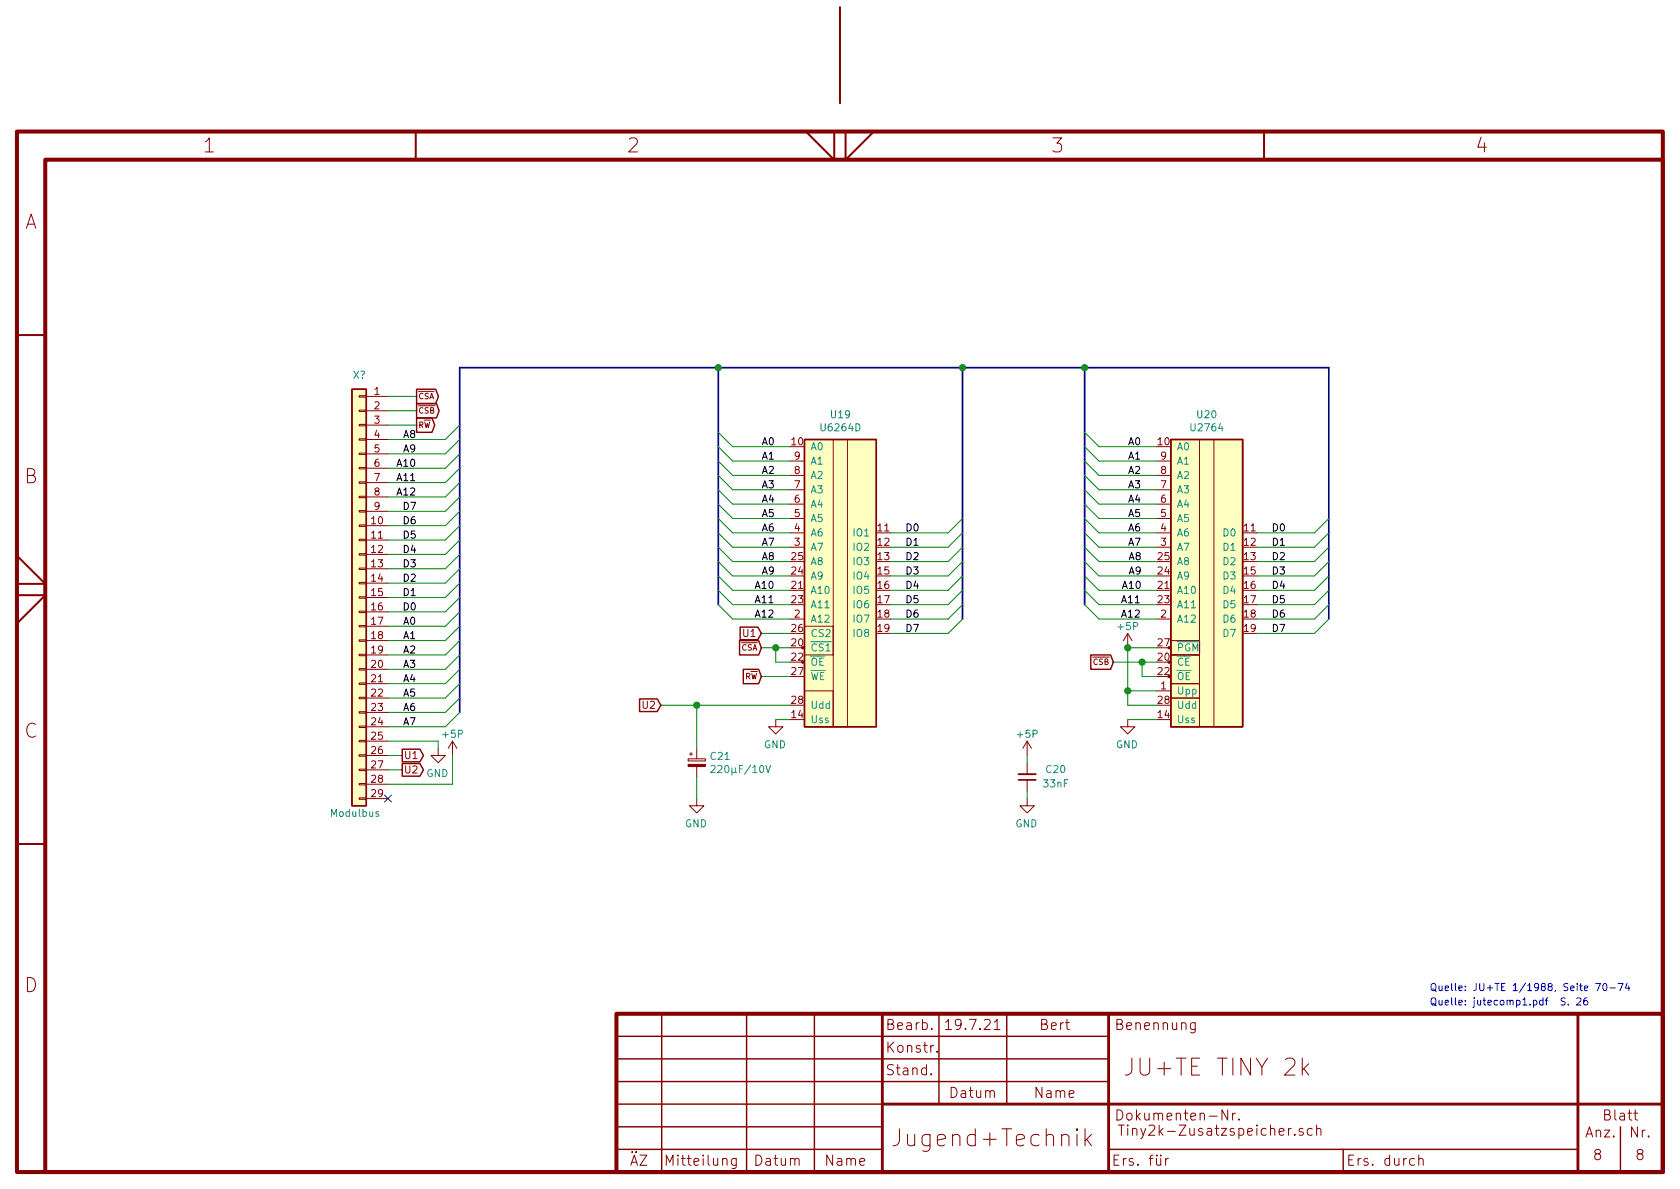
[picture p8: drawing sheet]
<svg xmlns="http://www.w3.org/2000/svg" width="297mm" height="210mm" viewBox="0 0 297 210" stroke-linecap="round" stroke-linejoin="round" font-family="sans-serif">
<path d="M3 23.3h291v184h-291zM8 28.2h286v179.1h-286zM109 179.3h185v28h-185z" fill="none" stroke="#840000" stroke-width=".71"/>
<path d="M148.5 1.3v17M73.5 23.3v4.9M142.5 23.3l5 5v-5M149.5 23.3v5l5-5M223.5 23.3v5M3 59.3h5M3 98.3l5 4.9h-5M3 105.3h5l-5 5M3 149.2h5" fill="none" stroke="#840000" stroke-width=".36"/>
<g fill="none" stroke="#840000" stroke-width=".18">
<path d="M63.5 77.6h1.3v.2h-1.3zM63.5 75.1h1.3v.2h-1.3zM63.5 72.5h1.3v.3h-1.3zM63.5 70h1.3v.2h-1.3zM64.8 70.1h3.8M64.8 72.6h3.8M64.8 75.2h3.8M64.8 77.7h3.8M147.3 77.7h2.6v50.8h-2.6zM207 77.7h5.1v38.1h-5.1zM214.6 77.7h5.1v50.8h-5.1zM63.5 80.1h1.3v.3h-1.3z"/>
<path d="M63.5 97.9h1.3v.3h-1.3zM63.5 95.4h1.3v.2h-1.3zM63.5 92.8h1.3v.3h-1.3zM63.5 90.3h1.3v.2h-1.3zM63.5 87.8h1.3v.2h-1.3zM63.5 85.2h1.3v.3h-1.3zM63.5 82.7h1.3v.2h-1.3zM64.8 93h3.8M64.8 95.5h3.8M64.8 98h3.8M64.8 80.3h3.8M64.8 82.8h3.8"/>
<path d="M64.8 85.3h3.8M64.8 87.9h3.8M64.8 90.4h3.8M139.7 96.8h2.5M139.7 94.2h2.5M139.7 91.7h2.5M139.7 89.1h2.5M139.7 86.6h2.5M139.7 84.1h2.5M139.7 81.5h2.5M204.5 96.8h2.5M204.5 94.2h2.5"/>
<path d="M204.5 91.7h2.5M204.5 89.1h2.5M204.5 86.6h2.5M204.5 84.1h2.5M204.5 81.5h2.5M63.5 110.6h1.3v.3h-1.3zM63.5 113.2h1.3v.2h-1.3zM63.5 115.7h1.3v.2h-1.3zM63.5 118.2h1.3v.3h-1.3zM63.5 108.1h1.3v.2h-1.3zM63.5 103h1.3v.2h-1.3zM63.5 100.5h1.3v.2h-1.3z"/>
<path d="M63.5 105.5h1.3v.3h-1.3zM64.8 100.6h3.8M64.8 103.1h3.8M64.8 105.7h3.8M64.8 108.2h3.8M64.8 110.7h3.8M64.8 113.3h3.8M64.8 115.8h3.8M64.8 118.4h3.8M139.7 109.5h2.5M142.2 110.7h5.1v5.1h-5.1zM199.4 112l.8 1.3"/>
<path d="M199.4 112v2.5M199.4 112l-.8 1.3M204.5 109.5h2.5M207 113.3h5.1v2.5h-5.1zM207 115.8h5.1v5.1h-5.1zM63.5 133.5h1.3v.2h-1.3zM63.5 136h1.3v.3h-1.3zM63.5 138.6h1.3v.2h-1.3zM63.5 120.8h1.3v.2h-1.3zM63.5 123.3h1.3v.3h-1.3zM63.5 125.9h1.3v.2h-1.3zM63.5 128.4h1.3v.2h-1.3z"/>
<path d="M63.5 130.9h1.3v.3h-1.3zM64.8 120.9h3.8M64.8 123.4h3.8M64.8 126h3.8M64.8 128.5h3.8M64.8 131.1h3.8M64.8 133.6h3.8M64.8 136.1h3.8M64.8 138.7h3.8M77.5 132.3v1.3h-1.3l1.3 1.3 1.2-1.3h-1.2M80 131.1l.8 1.2M80 131.1v2.5"/>
<path d="M80 131.1l-.8 1.2M121.7 134.2h3v.4h-3zM121.9 133.3h.5M122.2 133.1v.5M123.2 132.3v1.9M123.2 135.6v1.8M137.2 127.2v1.3h-1.3l1.3 1.3 1.2-1.3h-1.2M142.2 122.2h5.1v6.3h-5.1zM181.6 131.1l.8 1.2M181.6 131.1v2.5M181.6 134.9v2M181.6 137.9v2"/>
<path d="M181.6 131.1l-.8 1.2M199.4 127.2v1.3h-1.3l1.3 1.3 1.3-1.3h-1.3M204.5 122.2h2.5M207 120.9h5.1v2.5h-5.1zM207 123.4h5.1v5.1h-5.1zM63.5 141.1h1.3v.2h-1.3zM64.8 141.2h3.8M123.2 141.2v1.3h-1.3l1.3 1.3 1.3-1.3h-1.3M181.6 141.2v1.3h-1.3l1.3 1.3 1.3-1.3h-1.3M164.6 189.9l.1 .1-.1 .1v-.2v.2M164.7 181.9v.2l-.1-.1 .1-.1v.2M165.7 185.9v.2"/>
<path d="M167.2 180.8l.5-.5v1.8M167.2 182.1h1M175.8 182.1h1M191.8 199.6v3M211.3 180.8v1.5a.5 .5 0 0 1-.8 .3M211.3 180.9l-.5-.1-.3 .4v.7l.3 .2 .5-.1M217.1 196.3v1.8l-1-1.8v1.8M217.9 196.8v1.3M218.4 196.8l-.3 .1-.2 .3M219 197.9v.2M228.3 199.5l-.3 .1-.2 .3M230.3 187.1v3"/>
<path d="M230.4 199.6l-.5-.1-.2 .3 .1 .3 .6 .1v.5l-.2 .1-.5-.1M230.5 189l.9 1.1M231.4 188.1l-1.1 1.1M232 199.6l-.5-.1-.4 .4v.5l.2 .3 .2 .1 .5-.1M232.8 199.7a.44 .44 0 0 1 .8 .1v1M232.8 199v1.8M130.2 204.8v1.5a.49 .49 0 0 1-.8 .3M130.2 204.9l-.2-.1a.56 .56 0 0 0-.7 .4v.5a.56 .56 0 0 0 .7 .4l.2-.1M192.1 201.5l.9 1.1M193 200.6l-1.2 1.1M206.1 204.8v1.3M206.6 204.8l-.3 .1-.2 .3"/>
<path d="M228.9 200.6v.2l-.1-.1 .1-.1v.2M250.9 205l.2-.2 .4 .1 .1 1.2M250.9 204.3v1.8"/>
</g>
<g fill="none" stroke="#840000" stroke-width=".25">
<path d="M62.2 68.8h2.6v73.7h-2.6zM73.7 73.9h2.7l.5 1.3-.5 1.2h-2.7zM73.7 71.4h3.5l.4 1.2-.4 1.3h-3.5zM73.7 68.8h3.3l.5 1.3-.5 1.3h-3.3zM142.2 77.7h12.7v50.8h-12.7zM207 77.7h12.7v50.8h-12.7zM130.8 113.3h3.3l.5 1.2-.5 1.3h-3.3zM130.9 110.9h3.1l.6 1.1-.6 1.1h-3.1zM131.4 118.4h2.7l.5 1.2-.5 1.3h-2.7zM192.9 115.8h3.5l.4 1.3-.4 1.3h-3.5zM71.1 132.5h3.1l.7 1.1-.7 1.1h-3.1zM71.1 135h3.1l.7 1.1-.7 1.2h-3.1z"/>
<path d="M113.1 123.6h3.1l.6 1.1-.6 1.1h-3.1zM117 179.3v28M132 179.3v28M144 179.3v28M166 179.3v15.9M178 179.3v15.9M109 183.3h87M109 187.2h87M109 191.3h87M109 199.3h47M109 195.2h47M286.5 199.3v8"/>
<path d="M109 203.2h47M196 203.2h83M237.5 203.2v4.1"/>
</g>
<path d="M156 179.3v28M196 179.3v28M279 179.3v28M156 195.2h138" fill="none" stroke="#840000" stroke-width=".51"/>
<g fill="#ffffc2" stroke="#ffffc2" stroke-width=".18">
<path d="M207 77.7h12.7v50.8h-12.7z"/>
<path d="M62.2 68.8h2.6v73.7h-2.6z"/>
<path d="M142.2 77.7h12.7v50.8h-12.7z"/>
</g>
<path d="M145.8 113.5h1.2M125.7 135.5l.5-.1 .2 .3v.2l-.7 .7h.7M135.4 135.4l.4 1.2 .4-1.2M66.9 143.6l-.3-.1-.2 .2 .1 .2 .4 .1v.3h-.5" fill="none" stroke="#008484" stroke-width=".18"/>
<path d="M121.7 135.2h3v.4h-3z" fill="#840000" stroke="#840000" stroke-width=".18"/>
<path d="M180.1 136.9h3" fill="none" stroke="#840000" stroke-width=".33"/>
<path d="M180.1 137.9h3" fill="none" stroke="#840000" stroke-width=".3"/>
<path d="M127 65v41.9M170.2 65v44.5M191.8 65v41.9M234.9 109.5v-44.5h-153.6v61" fill="none" stroke="#000084" stroke-width=".3"/>
<g fill="none" stroke="#008400" stroke-width=".18">
<path d="M68.6 70.1h5.1M68.6 75.2h5.1M68.6 72.6h5.1M81.3 75.2l-2.6 2.5h-10.1M81.3 77.7l-2.6 2.6h-10.1M127 76.4l2.5 2.6h10.2M127 79l2.5 2.5h10.2M191.8 76.4l2.5 2.6h10.2M191.8 79l2.5 2.5h10.2M81.3 87.9l-2.6 2.5h-10.1M81.3 80.3l-2.6 2.5h-10.1M81.3 93l-2.6 2.5h-10.1"/>
<path d="M81.3 90.4l-2.6 2.6h-10.1M81.3 82.8l-2.6 2.5h-10.1M81.3 85.3l-2.6 2.6h-10.1M81.3 95.5l-2.6 2.5h-10.1M81.3 98l-2.6 2.6h-10.1M127 91.7l2.5 2.5h10.2M127 94.2l2.5 2.6h10.2M127 96.8l2.5 2.5h10.2M127 99.3l2.5 2.5h10.2M127 89.1l2.5 2.6h10.2M127 86.6l2.5 2.5h10.2M127 84.1l2.5 2.5h10.2"/>
<path d="M127 81.5l2.5 2.6h10.2M170.2 91.7l-2.6 2.5h-10.1M170.2 94.2l-2.6 2.6h-10.1M170.2 96.8l-2.6 2.5h-10.1M170.2 99.3l-2.6 2.5h-10.1M191.8 91.7l2.5 2.5h10.2M191.8 94.2l2.5 2.6h10.2M191.8 96.8l2.5 2.5h10.2M191.8 99.3l2.5 2.5h10.2M191.8 89.1l2.5 2.6h10.2M191.8 86.6l2.5 2.5h10.2M191.8 84.1l2.5 2.5h10.2"/>
<path d="M191.8 81.5l2.5 2.6h10.2M234.9 91.7l-2.5 2.5h-10.2M234.9 94.2l-2.5 2.6h-10.2M234.9 96.8l-2.5 2.5h-10.2M234.9 99.3l-2.5 2.5h-10.2M81.3 100.6l-2.6 2.5h-10.1M81.3 103.1l-2.6 2.6h-10.1M81.3 108.2l-2.6 2.5h-10.1M81.3 113.3l-2.6 2.5h-10.1M81.3 110.7l-2.6 2.6h-10.1M81.3 105.7l-2.6 2.5h-10.1M81.3 118.4l-2.6 2.5h-10.1"/>
<path d="M81.3 115.8l-2.6 2.6h-10.1M127 101.8l2.5 2.6h10.2M127 106.9l2.5 2.6h10.2M127 104.4l2.5 2.5h10.2M134.6 114.5h5.1M134.6 112h5.1M134.6 119.6h5.1M137.2 114.5v2.6h2.5M170.2 101.8l-2.6 2.6h-10.1M170.2 106.9l-2.6 2.6h-10.1M170.2 104.4l-2.6 2.5h-10.1M170.2 109.5l-2.6 2.5h-10.1"/>
<path d="M191.8 101.8l2.5 2.6h10.2M191.8 106.9l2.5 2.6h10.2M191.8 104.4l2.5 2.5h10.2M196.8 117.1h7.7M201.9 117.1v2.5h2.6M204.5 114.5h-5.1v10.2h5.1M234.9 101.8l-2.5 2.6h-10.2M234.9 106.9l-2.5 2.6h-10.2M234.9 104.4l-2.5 2.5h-10.2M234.9 109.5l-2.5 2.5h-10.2M68.6 131.1h8.9v1.2M68.6 133.6h2.5"/>
<path d="M68.6 136.1h2.5M80 133.6v5.1h-11.4M81.3 126l-2.6 2.5h-10.1M81.3 123.4l-2.6 2.6h-10.1M81.3 120.9l-2.6 2.5h-10.1M116.8 124.7h22.9M123.2 124.7v7.6M123.2 137.4v3.8M137.2 127.2h2.5M181.6 133.6v1.3M181.6 139.9v1.3M199.4 127.2h5.1"/>
<path d="M199.4 122.2h5.1"/>
</g>
<path d="M276.7 176.5l-.4-.1-.2 .2v.3l.5 .3 .1 .3-.2 .2h-.5M277.3 177.6v.1M278.8 176.6l.5-.2 .2 .2v.2v.2l-.8 .7h.8M280.6 176.4l-.4 .1a.87 .87 0 0 0 0 1.2h.4l.1-.5-.2-.3h-.3l-.2 .3M282.1 173.9h.9l-.6 1.3M283.5 174l.2-.1a.67 .67 0 0 1 .4 .6 .67 .67 0 0 1-.4 .7l-.3-.5zM284.7 174.7h.9M286.1 173.9h.9l-.6 1.3M287.7 173.9l-.3 .8h.8M288 174.3v.9" fill="none" stroke="#0000c2" stroke-width=".18"/>
<g fill="#008400" stroke="#008400" stroke-width=".25">
<circle cx="127" cy="65" r=".51"/>
<circle cx="191.8" cy="65" r=".51"/>
<circle cx="123.2" cy="124.7" r=".51"/>
<circle cx="170.2" cy="65" r=".51"/>
<circle cx="201.9" cy="117.1" r=".51"/>
<circle cx="199.4" cy="122.2" r=".51"/>
<circle cx="199.4" cy="114.5" r=".51"/>
<circle cx="137.2" cy="114.5" r=".51"/>
</g>
<path d="M68 140.6l1.2 1.2M69.2 140.6l-1.2 1.2" fill="none" stroke="#000084" stroke-width=".18"/>
<g font-size="4.2" fill="#840000">
<text x="198.5" y="190.3">JU+TE TINY 2k</text>
<text x="159" y="202.8">Jugend+Technik</text>
</g>
<g font-size="3.5" fill="#840000">
<text x="36" y="27">1</text>
<text x="111" y="27">2</text>
<text x="186" y="27">3</text>
<text x="261" y="27">4</text>
<text x="4.3" y="40.5">A</text>
<text x="4.3" y="85.5">B</text>
<text x="4.3" y="130.5">C</text>
<text x="4.3" y="175.5">D</text>
</g>
<g font-size="2.5" fill="#840000">
<text x="156.5" y="182.1">Bearb.</text>
<text x="167.8" y="182.1">19.7.21</text>
<text x="184" y="182.1">Bert</text>
<text x="197" y="182.1">Benennung</text>
<text x="156.5" y="190.1">Stand.</text>
<text x="156.5" y="186.2">Konstr.</text>
<text x="168.1" y="194.2">Datum</text>
<text x="183.1" y="194.2">Name</text>
<text x="197" y="198.1">Dokumenten-Nr.</text>
<text x="197.5" y="200.8">Tiny2k-Zusatzspeicher.sch</text>
<text x="280.4" y="201.1">Anz.</text>
<text x="283.7" y="198.1">Blatt</text>
<text x="288.3" y="201.1">Nr.</text>
<text x="111.3" y="206.1">ÄZ</text>
<text x="118.1" y="206.1">Mitteilung</text>
<text x="133.6" y="206.1">Datum</text>
<text x="146.1" y="206.1">Name</text>
<text x="196.5" y="206.1">Ers. für</text>
<text x="238" y="206.1">Ers. durch</text>
<text x="281.8" y="205.2">8</text>
<text x="289.3" y="205.2">8</text>
</g>
<g font-size="1.8" fill="#008484">
<text x="62.4" y="67">X?</text>
<text x="145.4" y="76.3">U6264D</text>
<text x="147" y="74">U19</text>
<text x="210.8" y="76.3">U2764</text>
<text x="211.7" y="74">U20</text>
<text x="143.3" y="79.6">A0</text>
<text x="143.3" y="82.2">A1</text>
<text x="208" y="79.6">A0</text>
<text x="208" y="82.2">A1</text>
<text x="143.3" y="89.8">A4</text>
<text x="143.3" y="87.2">A3</text>
<text x="143.3" y="84.7">A2</text>
<text x="208" y="89.8">A4</text>
<text x="208" y="87.2">A3</text>
<text x="208" y="84.7">A2</text>
<text x="143.3" y="94.9">A6</text>
<text x="143.3" y="92.3">A5</text>
<text x="151.1" y="94.9">IO1</text>
<text x="208" y="94.9">A6</text>
<text x="208" y="92.3">A5</text>
<text x="216.4" y="94.9">D0</text>
<text x="143.3" y="99.9">A8</text>
<text x="143.3" y="97.4">A7</text>
<text x="151.1" y="97.4">IO2</text>
<text x="151.1" y="99.9">IO3</text>
<text x="208" y="99.9">A8</text>
<text x="208" y="97.4">A7</text>
<text x="216.4" y="97.4">D1</text>
<text x="216.4" y="99.9">D2</text>
<text x="143.3" y="105">A10</text>
<text x="143.3" y="107.6">A11</text>
<text x="143.3" y="102.5">A9</text>
<text x="151.1" y="102.5">IO4</text>
<text x="151.1" y="105">IO5</text>
<text x="151.1" y="107.6">IO6</text>
<text x="208" y="105">A10</text>
<text x="208" y="107.6">A11</text>
<text x="208" y="102.5">A9</text>
<text x="216.4" y="102.5">D3</text>
<text x="216.4" y="105">D4</text>
<text x="216.4" y="107.6">D5</text>
<text x="143.3" y="110.1">A12</text>
<text x="143.3" y="112.6">CS2</text>
<text x="151.1" y="110.1">IO7</text>
<text x="151.1" y="112.6">IO8</text>
<text x="197.8" y="111.4">+5P</text>
<text x="208" y="110.1">A12</text>
<text x="216.4" y="110.1">D6</text>
<text x="216.4" y="112.6">D7</text>
<text x="143.3" y="115.2">CS1</text>
<text x="143.3" y="117.7">OE</text>
<text x="208" y="117.7">CE</text>
<text x="208" y="115.2">PGM</text>
<text x="143.3" y="120.3">WE</text>
<text x="143.3" y="125.3">Udd</text>
<text x="208" y="122.8">Upp</text>
<text x="208" y="120.3">OE</text>
<text x="208" y="125.3">Udd</text>
<text x="78.4" y="130.5">+5P</text>
<text x="143.3" y="127.9">Uss</text>
<text x="180" y="130.5">+5P</text>
<text x="208" y="127.9">Uss</text>
<text x="75.4" y="137.4">GND</text>
<text x="125.7" y="134.4">C21</text>
<text x="126.6" y="136.7">220µF/10V</text>
<text x="135.1" y="132.3">GND</text>
<text x="185" y="136.7">C20</text>
<text x="197.3" y="132.3">GND</text>
<text x="184.6" y="139.2">33nF</text>
<text x="58.6" y="144.4">Modulbus</text>
<text x="121.1" y="146.3">GND</text>
<text x="179.5" y="146.3">GND</text>
</g>
<g font-size="1.8" fill="#840000">
<text x="66.2" y="69.8">1</text>
<text x="66.2" y="72.4">2</text>
<text x="66.2" y="74.9">3</text>
<text x="66.2" y="77.5">4</text>
<text x="66.2" y="80">5</text>
<text x="66.2" y="82.5">6</text>
<text x="140" y="78.7">10</text>
<text x="140.5" y="83.8">8</text>
<text x="140.5" y="81.3">9</text>
<text x="204.8" y="78.7">10</text>
<text x="205.3" y="83.8">8</text>
<text x="205.3" y="81.3">9</text>
<text x="66.2" y="85.1">7</text>
<text x="66.2" y="87.6">8</text>
<text x="140.5" y="88.9">6</text>
<text x="140.5" y="86.4">7</text>
<text x="205.3" y="88.9">6</text>
<text x="205.3" y="86.4">7</text>
<text x="65.7" y="92.7">10</text>
<text x="65.7" y="95.2">11</text>
<text x="66.2" y="90.2">9</text>
<text x="140.5" y="94">4</text>
<text x="140.5" y="91.4">5</text>
<text x="155.2" y="94">11</text>
<text x="205.3" y="94">4</text>
<text x="205.3" y="91.4">5</text>
<text x="220" y="94">11</text>
<text x="65.7" y="97.8">12</text>
<text x="65.7" y="100.3">13</text>
<text x="140" y="101.6">24</text>
<text x="140" y="99.1">25</text>
<text x="140.5" y="96.5">3</text>
<text x="155.2" y="96.5">12</text>
<text x="155.2" y="99.1">13</text>
<text x="155.2" y="101.6">15</text>
<text x="204.8" y="101.6">24</text>
<text x="204.8" y="99.1">25</text>
<text x="205.3" y="96.5">3</text>
<text x="220" y="96.5">12</text>
<text x="220" y="99.1">13</text>
<text x="220" y="101.6">15</text>
<text x="65.7" y="102.9">14</text>
<text x="65.7" y="105.4">15</text>
<text x="65.7" y="107.9">16</text>
<text x="140" y="104.1">21</text>
<text x="140" y="106.7">23</text>
<text x="155.2" y="104.1">16</text>
<text x="155.2" y="106.7">17</text>
<text x="204.8" y="104.1">21</text>
<text x="204.8" y="106.7">23</text>
<text x="220" y="104.1">16</text>
<text x="220" y="106.7">17</text>
<text x="65.7" y="110.5">17</text>
<text x="65.7" y="113">18</text>
<text x="131.6" y="112.6">U1</text>
<text x="140" y="111.8">26</text>
<text x="140.5" y="109.2">2</text>
<text x="155.2" y="109.2">18</text>
<text x="155.2" y="111.8">19</text>
<text x="205.3" y="109.2">2</text>
<text x="220" y="109.2">18</text>
<text x="220" y="111.8">19</text>
<text x="65.7" y="115.6">19</text>
<text x="65.7" y="118.1">20</text>
<text x="140" y="114.3">20</text>
<text x="140" y="116.8">22</text>
<text x="140" y="119.4">27</text>
<text x="204.8" y="116.8">20</text>
<text x="204.8" y="119.4">22</text>
<text x="204.8" y="114.3">27</text>
<text x="65.7" y="120.6">21</text>
<text x="65.7" y="123.2">22</text>
<text x="65.7" y="125.7">23</text>
<text x="113.8" y="125.3">U2</text>
<text x="140" y="124.5">28</text>
<text x="204.8" y="124.5">28</text>
<text x="205.3" y="121.9">1</text>
<text x="65.7" y="128.3">24</text>
<text x="65.7" y="130.8">25</text>
<text x="140" y="127">14</text>
<text x="204.8" y="127">14</text>
<text x="65.7" y="133.3">26</text>
<text x="65.7" y="135.9">27</text>
<text x="71.4" y="134.2">U1</text>
<text x="71.4" y="136.8">U2</text>
<text x="65.7" y="138.4">28</text>
<text x="65.7" y="141">29</text>
</g>
<g font-size="1.8">
<text x="71.4" y="77.5">A8</text>
<text x="70.4" y="82.5">A10</text>
<text x="71.4" y="80">A9</text>
<text x="134.6" y="83.8">A2</text>
<text x="134.6" y="81.3">A1</text>
<text x="134.6" y="78.7">A0</text>
<text x="199.4" y="81.3">A1</text>
<text x="199.4" y="78.7">A0</text>
<text x="199.4" y="83.8">A2</text>
<text x="70.4" y="87.6">A12</text>
<text x="70.4" y="85.1">A11</text>
<text x="134.6" y="86.4">A3</text>
<text x="134.6" y="88.9">A4</text>
<text x="199.4" y="86.4">A3</text>
<text x="199.4" y="88.9">A4</text>
<text x="71.1" y="95.2">D5</text>
<text x="71.1" y="92.7">D6</text>
<text x="71.1" y="90.2">D7</text>
<text x="134.6" y="91.4">A5</text>
<text x="134.6" y="94">A6</text>
<text x="160" y="94">D0</text>
<text x="199.4" y="91.4">A5</text>
<text x="199.4" y="94">A6</text>
<text x="224.8" y="94">D0</text>
<text x="71.1" y="97.8">D4</text>
<text x="71.1" y="100.3">D3</text>
<text x="134.6" y="96.5">A7</text>
<text x="134.6" y="99.1">A8</text>
<text x="134.6" y="101.6">A9</text>
<text x="160" y="101.6">D3</text>
<text x="160" y="96.5">D1</text>
<text x="160" y="99.1">D2</text>
<text x="199.4" y="96.5">A7</text>
<text x="199.7" y="101.6">A9</text>
<text x="199.7" y="99.1">A8</text>
<text x="224.8" y="101.6">D3</text>
<text x="224.8" y="99.1">D2</text>
<text x="224.8" y="96.5">D1</text>
<text x="71.1" y="107.9">D0</text>
<text x="71.1" y="105.4">D1</text>
<text x="71.1" y="102.9">D2</text>
<text x="133.3" y="106.7">A11</text>
<text x="133.3" y="104.1">A10</text>
<text x="160" y="104.1">D4</text>
<text x="160" y="106.7">D5</text>
<text x="198.1" y="106.7">A11</text>
<text x="198.7" y="104.1">A10</text>
<text x="224.8" y="104.1">D4</text>
<text x="224.8" y="106.7">D5</text>
<text x="71.4" y="110.5">A0</text>
<text x="71.4" y="113">A1</text>
<text x="133.3" y="109.2">A12</text>
<text x="160" y="109.2">D6</text>
<text x="160" y="111.8">D7</text>
<text x="198.1" y="109.2">A12</text>
<text x="224.8" y="111.8">D7</text>
<text x="224.8" y="109.2">D6</text>
<text x="71.4" y="115.6">A2</text>
<text x="71.4" y="118.1">A3</text>
<text x="71.4" y="125.7">A6</text>
<text x="71.4" y="123.2">A5</text>
<text x="71.4" y="120.6">A4</text>
<text x="71.4" y="128.3">A7</text>
</g>
<g font-size="1.8" fill="#0000c2">
<text x="252.7" y="175.3">Quelle: JU+TE 1/1988, Seite 70-74</text>
<text x="252.7" y="177.8">Quelle: jutecomp1.pdf S. 26</text>
</g>
<g font-size="1.4" fill="#840000">
<text x="73.9" y="70.6">CSA</text>
<text x="73.9" y="75.7">RW</text>
<text x="73.9" y="73.1">CSB</text>
<text x="131.1" y="115">CSA</text>
<text x="193.3" y="117.6">CSB</text>
<text x="131.7" y="120.1">RW</text>
</g>
</svg>
